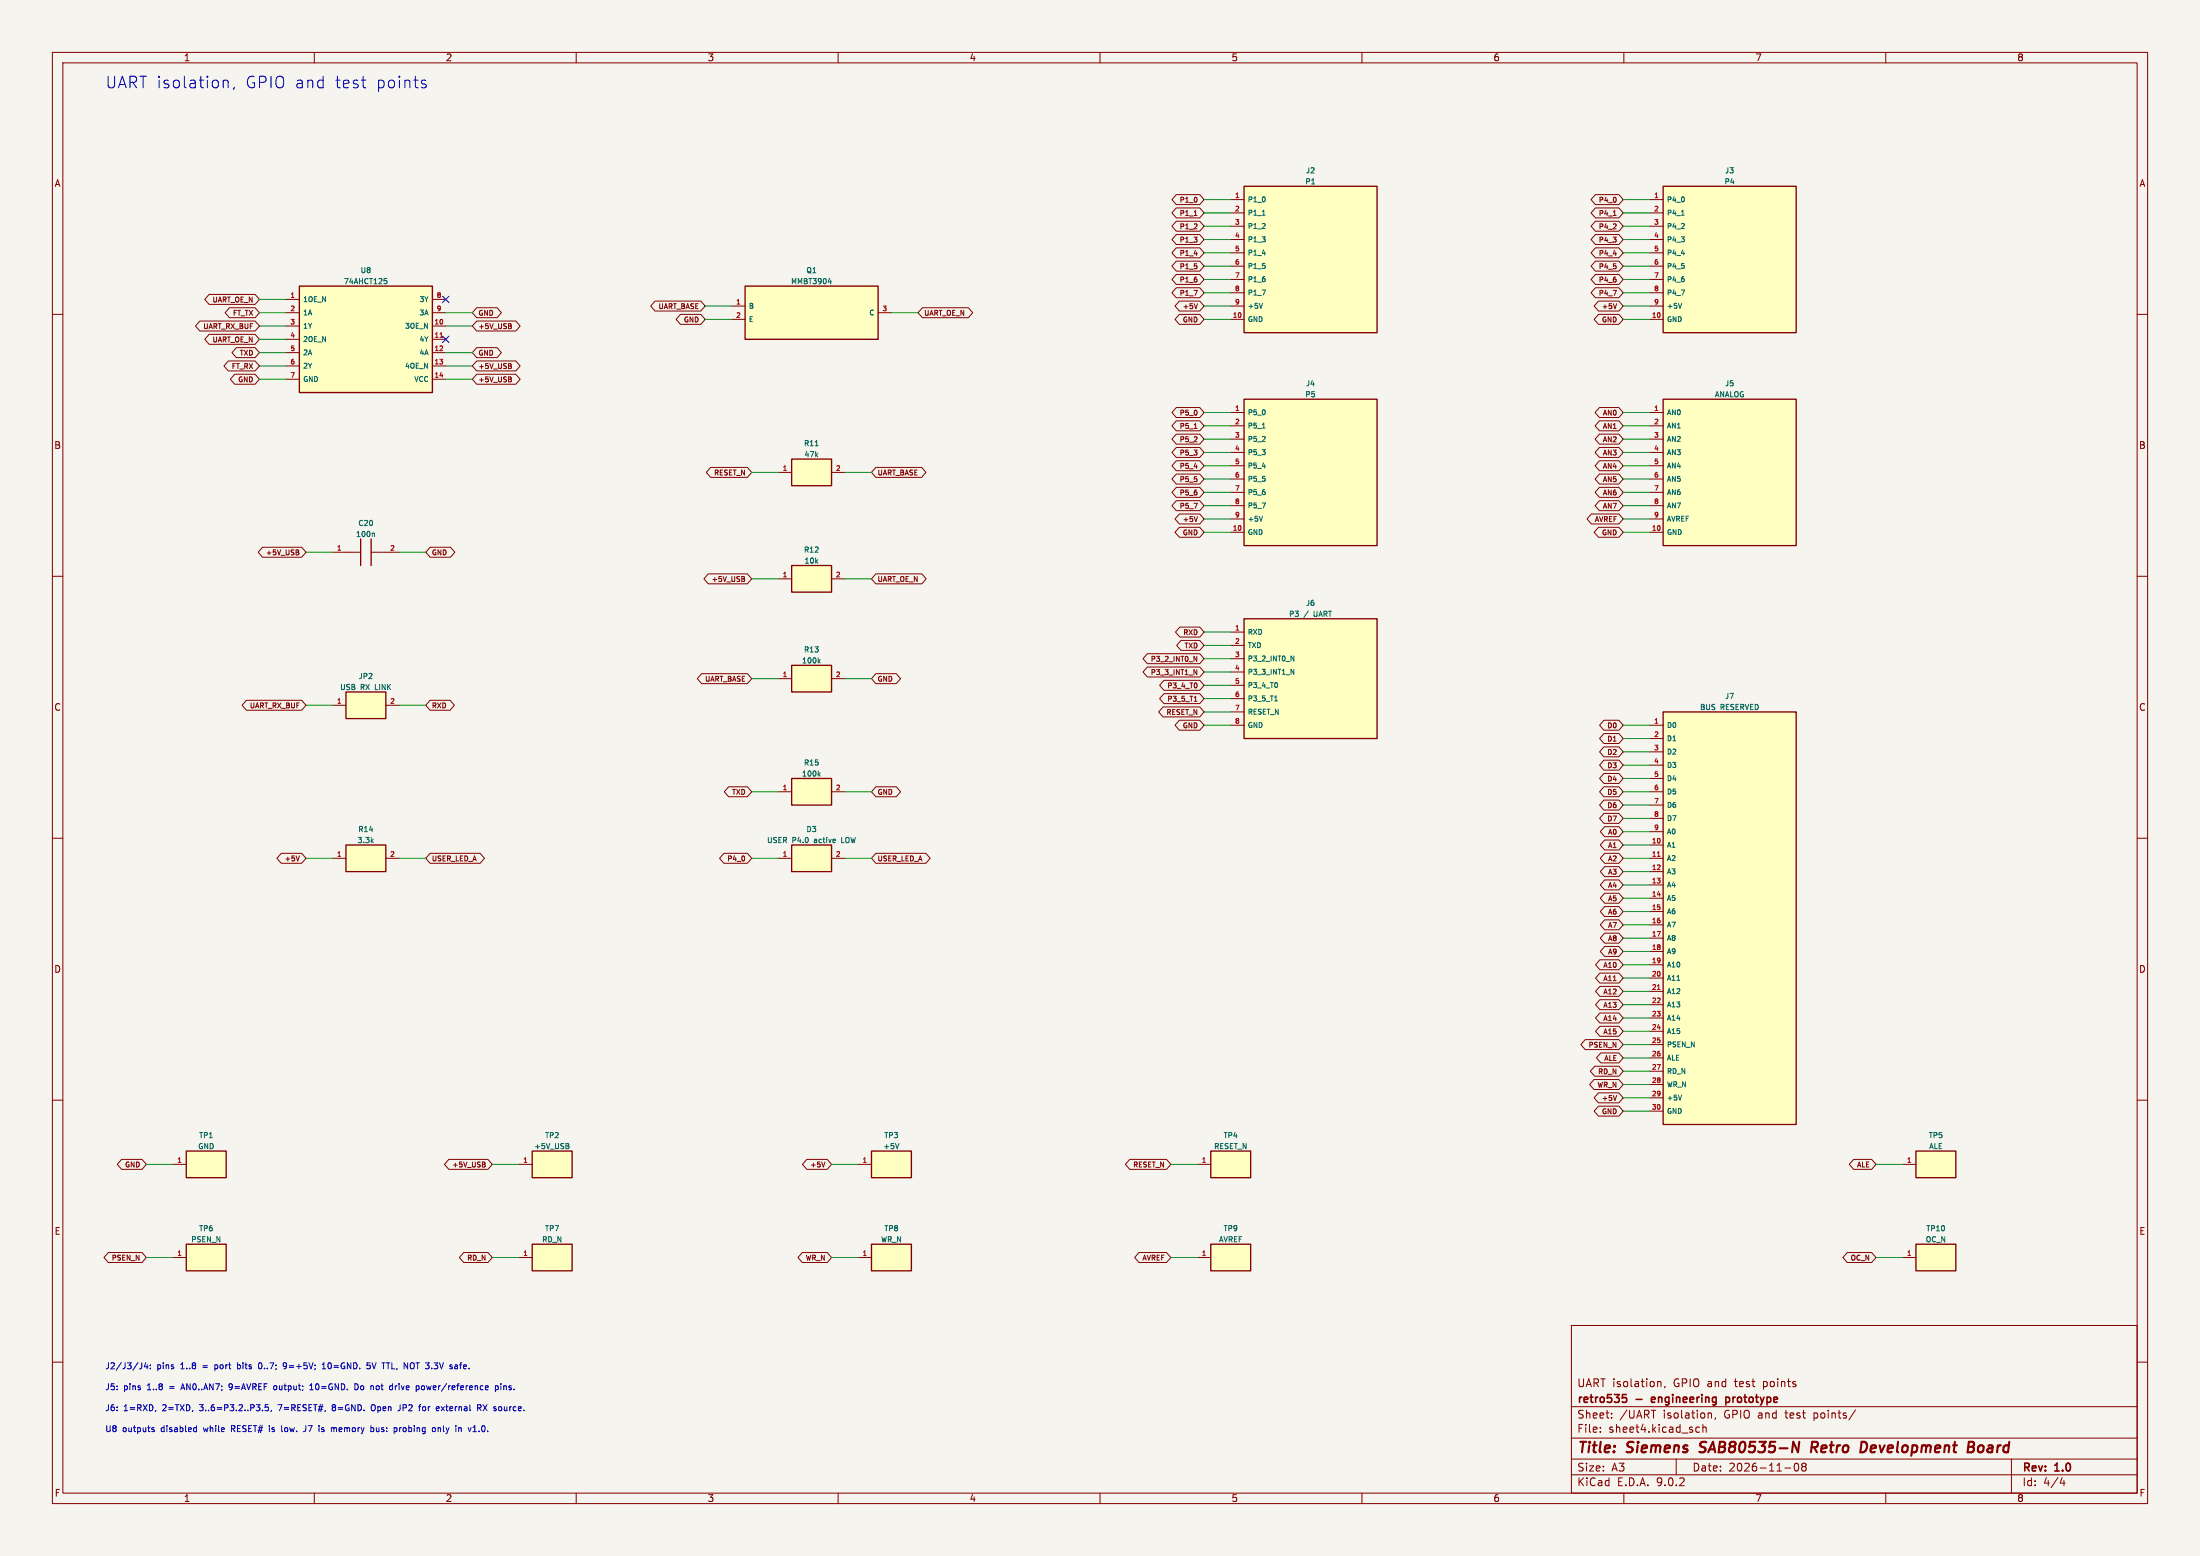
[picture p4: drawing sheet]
<svg xmlns="http://www.w3.org/2000/svg" width="420mm" height="297mm" viewBox="0 0 420 297" stroke-linecap="round" stroke-linejoin="round" font-family="sans-serif">
<path d="M0 0h420v297h-420z" fill="#f5f4ef" stroke="#f5f4ef" stroke-width=".19"/>
<g fill="none" stroke="#840000" stroke-width=".19">
<path d="M10 10h400v277h-400zM12 12h396v273h-396zM60 10v2M110 10v2M160 10v2M210 10v2M260 10v2M310 10v2M360 10v2M10 60h2M408 60h2M10 110h2"/>
<path d="M408 110h2M10 160h2M408 160h2M10 210h2M408 210h2M300 253h108v32h-108zM10 260h2M300 278.5h108M300 274.5h108M300 268.5h108M305.5 273.2v.2M305.5 272.5v.1"/>
<path d="M307.7 270.5v.2M307.7 269.8v.1M316.5 263.8h.5l.1 .9M317.9 264.6l-.2 .3M320 278.5v3M323.8 273.2l.2 .2 .4-.1M324.4 272.5l-.4-.1-.2 .1M325.1 272.5l.2-.1 .4 .1v.9M325.1 271.9v1.5M326.3 269.7h.2l.2 .2v.8M327.5 270.6l-.1 .3M342.7 279.4l.2-.1a.8 .8 0 0 1 .5 .7 .8 .8 0 0 1-.5 .8l-.2-.2-.2-.4z"/>
<path d="M344.2 279.9l-.3-.3 .3-.3 .5 .1 .1 .2-.3 .3M344.2 279.9l-.3 .3 .1 .4 .2 .2 .5-.1 .1-.2-.1-.4-.2-.2M344.2 279.9h.3M354.2 269.1l-1.3 1.9M384 278.5v6.5M408 260h2M60 285v2M110 285v2M160 285v2M210 285v2M260 285v2M300 281.5h108"/>
<path d="M310 285v2M340.7 280.2h1.2M360 285v2M393.7 282l-.4 1.1h.9M394 282.6v1"/>
</g>
<path d="M324.4 277.1l.3 .1M324.7 275.4l-.1 .6M342.3 275.2l.9 2 .3-2M346.3 276.3l.6 .9M346.7 275.2h-.7l-.3 2M346.8 276.2l-1 .1M355.4 275.2a.96 .96 0 0 1 1 .6 .96 .96 0 0 1-.3 1.1l-.5 .3M375.8 276.2h.6M375.9 275.2l.8 .1a.51 .51 0 0 1 .1 .5 .51 .51 0 0 1-.4 .4M376.4 276.2l.3 .1a.58 .58 0 0 1-.3 .9h-.8M378.4 275.9a.62 .62 0 0 0-.8 .4v.7l.6 .2" fill="none" stroke="#840000" stroke-width=".4"/>
<path d="M309.8 266.2h.7M309.8 266.8h.5l.2 .2-.1 .6h-.6M315.3 266.8v.8M316 267l-.7 .2M329.5 266.7v1.5M329.5 266.8l.4-.1 .3 .3M330.2 267.4l-.3 .3-.4-.1" fill="none" stroke="#840000" stroke-width=".3"/>
<path d="M237.5 118.1h25.4v22.9h-25.4z" fill="#ffffc2"/>
<path d="M237.5 118.1h25.4v22.9h-25.4z" fill="none" stroke="#840000" stroke-width=".25"/>
<path d="M234.9 120.7h2.6M234.9 123.2h2.6M234.9 125.7h2.6M234.9 128.3h2.6M234.9 130.8h2.6M234.9 133.4h2.6M234.9 135.9h2.6M234.9 138.4h2.6" fill="none" stroke="#840000" stroke-width=".19"/>
<path d="M243.3 133.8h.6M246.5 125.2l.5 1v-1M246.5 127.8l.5 .9v-.9" fill="none" stroke="#006464" stroke-width=".19"/>
<path d="M365.8 237.5h7.6v5.1h-7.6z" fill="#ffffc2"/>
<path d="M365.8 237.5h7.6v5.1h-7.6z" fill="none" stroke="#840000" stroke-width=".25"/>
<path d="M363.2 240h2.6" fill="none" stroke="#840000" stroke-width=".19"/>
<path d="M317.5 135.9h25.4v78.7h-25.4z" fill="#ffffc2"/>
<path d="M317.5 135.9h25.4v78.7h-25.4z" fill="none" stroke="#840000" stroke-width=".25"/>
<g fill="none" stroke="#840000" stroke-width=".19">
<path d="M315 138.4h2.5M315 141h2.5M315 143.5h2.5M315 146.1h2.5M315 148.6h2.5M315 151.1h2.5M315 153.7h2.5M315 156.2h2.5M315 158.8h2.5M315 161.3h2.5M315 163.8h2.5M315 166.4h2.5"/>
<path d="M315 168.9h2.5M315 171.5h2.5M315 174h2.5M315 176.5h2.5M315 179.1h2.5M315 181.6h2.5M315 184.2h2.5M315 186.7h2.5M315 189.2h2.5M315 191.8h2.5M315 194.3h2.5M315 196.9h2.5"/>
<path d="M315 199.4h2.5M315 201.9h2.5M315 204.5h2.5M315 207h2.5M315 209.6h2.5M315 212.1h2.5"/>
</g>
<path d="M316.4 163.5h.5M316.4 188.9h.5" fill="none" stroke="#a90000" stroke-width=".19"/>
<path d="M321 209l-.3 1" fill="none" stroke="#006464" stroke-width=".19"/>
<path d="M317.5 76.2h25.4v27.9h-25.4z" fill="#ffffc2"/>
<path d="M317.5 76.2h25.4v27.9h-25.4z" fill="none" stroke="#840000" stroke-width=".25"/>
<path d="M315 78.7h2.5M315 81.3h2.5M315 83.8h2.5M315 86.4h2.5M315 88.9h2.5M315 91.4h2.5M315 94h2.5M315 96.5h2.5M315 99.1h2.5M315 101.6h2.5" fill="none" stroke="#840000" stroke-width=".19"/>
<path d="M237.5 76.2h25.4v27.9h-25.4z" fill="#ffffc2"/>
<path d="M237.5 76.2h25.4v27.9h-25.4z" fill="none" stroke="#840000" stroke-width=".25"/>
<path d="M234.9 78.7h2.6M234.9 81.3h2.6M234.9 83.8h2.6M234.9 86.4h2.6M234.9 88.9h2.6M234.9 91.4h2.6M234.9 94h2.6M234.9 96.5h2.6M234.9 99.1h2.6M234.9 101.6h2.6" fill="none" stroke="#840000" stroke-width=".19"/>
<path d="M241 81.7h.5M241 98.5l-.3 1" fill="none" stroke="#006464" stroke-width=".19"/>
<path d="M237.5 35.6h25.4v27.9h-25.4z" fill="#ffffc2"/>
<path d="M237.5 35.6h25.4v27.9h-25.4z" fill="none" stroke="#840000" stroke-width=".25"/>
<path d="M234.9 38.1h2.6M234.9 40.6h2.6M234.9 43.2h2.6M234.9 45.7h2.6M234.9 48.3h2.6M234.9 50.8h2.6M234.9 53.3h2.6M234.9 55.9h2.6M234.9 58.4h2.6M234.9 61h2.6" fill="none" stroke="#840000" stroke-width=".19"/>
<path d="M241 41.1h.5M241 57.9l-.3 1" fill="none" stroke="#006464" stroke-width=".19"/>
<path d="M317.5 35.6h25.4v27.9h-25.4z" fill="#ffffc2"/>
<path d="M317.5 35.6h25.4v27.9h-25.4z" fill="none" stroke="#840000" stroke-width=".25"/>
<path d="M315 38.1h2.5M315 40.6h2.5M315 43.2h2.5M315 45.7h2.5M315 48.3h2.5M315 50.8h2.5M315 53.3h2.5M315 55.9h2.5M315 58.4h2.5M315 61h2.5" fill="none" stroke="#840000" stroke-width=".19"/>
<path d="M321 41.1h.5M321 57.9l-.3 1" fill="none" stroke="#006464" stroke-width=".19"/>
<path d="M365.8 219.7h7.6v5.1h-7.6z" fill="#ffffc2"/>
<path d="M365.8 219.7h7.6v5.1h-7.6z" fill="none" stroke="#840000" stroke-width=".25"/>
<path d="M363.2 222.2h2.6" fill="none" stroke="#840000" stroke-width=".19"/>
<path d="M231.1 219.7h7.7v5.1h-7.7z" fill="#ffffc2"/>
<path d="M231.1 219.7h7.7v5.1h-7.7z" fill="none" stroke="#840000" stroke-width=".25"/>
<path d="M228.6 222.2h2.5" fill="none" stroke="#840000" stroke-width=".19"/>
<path d="M231.1 237.5h7.7v5.1h-7.7z" fill="#ffffc2"/>
<path d="M231.1 237.5h7.7v5.1h-7.7z" fill="none" stroke="#840000" stroke-width=".25"/>
<path d="M228.6 240h2.5" fill="none" stroke="#840000" stroke-width=".19"/>
<path d="M57.1 54.6h25.4v20.3h-25.4z" fill="#ffffc2"/>
<path d="M57.1 54.6h25.4v20.3h-25.4z" fill="none" stroke="#840000" stroke-width=".25"/>
<g fill="none" stroke="#840000" stroke-width=".19">
<path d="M54.6 57.2h2.5M54.6 59.7h2.5M82.5 57.2h2.6M82.5 59.7h2.6M54.6 62.2h2.5M54.6 64.8h2.5M54.6 67.3h2.5M54.6 69.9h2.5M54.6 72.4h2.5M82.5 62.2h2.6M82.5 64.8h2.6M82.5 67.3h2.6"/>
<path d="M82.5 69.9h2.6M82.5 72.4h2.6"/>
</g>
<path d="M84 64.4h.5" fill="none" stroke="#a90000" stroke-width=".19"/>
<path d="M73.3 53.2h.5M73.4 53.5h.3l.2 .2-.1 .4-.4 .1" fill="none" stroke="#006464" stroke-width=".19"/>
<path d="M166.4 219.7h7.6v5.1h-7.6z" fill="#ffffc2"/>
<path d="M166.4 219.7h7.6v5.1h-7.6z" fill="none" stroke="#840000" stroke-width=".25"/>
<path d="M163.8 222.2h2.6" fill="none" stroke="#840000" stroke-width=".19"/>
<path d="M171.6 218.3l-.3 1" fill="none" stroke="#006464" stroke-width=".19"/>
<path d="M166.4 237.5h7.6v5.1h-7.6z" fill="#ffffc2"/>
<path d="M166.4 237.5h7.6v5.1h-7.6z" fill="none" stroke="#840000" stroke-width=".25"/>
<path d="M163.8 240h2.6" fill="none" stroke="#840000" stroke-width=".19"/>
<path d="M151.1 108h7.6v5h-7.6z" fill="#ffffc2"/>
<path d="M151.1 108h7.6v5h-7.6z" fill="none" stroke="#840000" stroke-width=".25"/>
<path d="M148.6 110.5h2.5M158.7 110.5h2.6" fill="none" stroke="#840000" stroke-width=".19"/>
<path d="M151.1 127h7.6v5.1h-7.6z" fill="#ffffc2"/>
<path d="M151.1 127h7.6v5.1h-7.6z" fill="none" stroke="#840000" stroke-width=".25"/>
<path d="M148.6 129.5h2.5M158.7 129.5h2.6" fill="none" stroke="#840000" stroke-width=".19"/>
<path d="M156.3 126.2l.3 .4M156.6 125.9l-.4 .4" fill="none" stroke="#006464" stroke-width=".19"/>
<path d="M151.1 161.3h7.6v5.1h-7.6z" fill="#ffffc2"/>
<path d="M151.1 161.3h7.6v5.1h-7.6z" fill="none" stroke="#840000" stroke-width=".25"/>
<path d="M148.6 163.8h2.5M158.7 163.8h2.6" fill="none" stroke="#840000" stroke-width=".19"/>
<path d="M160.7 159.8v1h.5" fill="none" stroke="#006464" stroke-width=".19"/>
<path d="M151.1 148.6h7.6v5.1h-7.6z" fill="#ffffc2"/>
<path d="M151.1 148.6h7.6v5.1h-7.6z" fill="none" stroke="#840000" stroke-width=".25"/>
<path d="M148.6 151.1h2.5M158.7 151.1h2.6" fill="none" stroke="#840000" stroke-width=".19"/>
<path d="M156.3 147.8l.3 .3M156.6 147.5l-.4 .4" fill="none" stroke="#006464" stroke-width=".19"/>
<path d="M35.6 237.5h7.6v5.1h-7.6z" fill="#ffffc2"/>
<path d="M35.6 237.5h7.6v5.1h-7.6z" fill="none" stroke="#840000" stroke-width=".25"/>
<path d="M33 240h2.6" fill="none" stroke="#840000" stroke-width=".19"/>
<path d="M151.1 87.6h7.6v5.1h-7.6z" fill="#ffffc2"/>
<path d="M151.1 87.6h7.6v5.1h-7.6z" fill="none" stroke="#840000" stroke-width=".25"/>
<path d="M148.6 90.2h2.5M158.7 90.2h2.6" fill="none" stroke="#840000" stroke-width=".19"/>
<path d="M155.6 85.1h.6" fill="none" stroke="#006464" stroke-width=".19"/>
<path d="M142.2 54.6h25.4v10.2h-25.4z" fill="#ffffc2"/>
<path d="M142.2 54.6h25.4v10.2h-25.4zM68.8 102.9v5.1M70.8 102.9v5.1" fill="none" stroke="#840000" stroke-width=".25"/>
<path d="M139.7 58.4h2.5M167.6 59.7h2.6M139.7 61h2.5M63.5 105.4h5.3M70.8 105.4h5.4" fill="none" stroke="#840000" stroke-width=".19"/>
<path d="M158.1 53.8h.6M158.6 53.5v.7M71.2 101.8l.3 .1v.5" fill="none" stroke="#006464" stroke-width=".19"/>
<path d="M66 132.1h7.7v5.1h-7.7z" fill="#ffffc2"/>
<path d="M66 132.1h7.7v5.1h-7.7z" fill="none" stroke="#840000" stroke-width=".25"/>
<path d="M63.5 134.6h2.5M73.7 134.6h2.5" fill="none" stroke="#840000" stroke-width=".19"/>
<path d="M66 161.3h7.7v5.1h-7.7z" fill="#ffffc2"/>
<path d="M66 161.3h7.7v5.1h-7.7z" fill="none" stroke="#840000" stroke-width=".25"/>
<path d="M63.5 163.8h2.5M73.7 163.8h2.5" fill="none" stroke="#840000" stroke-width=".19"/>
<path d="M71 160.5l.3 .3M71.3 160.2l-.4 .4" fill="none" stroke="#006464" stroke-width=".19"/>
<path d="M101.6 219.7h7.6v5.1h-7.6z" fill="#ffffc2"/>
<path d="M101.6 219.7h7.6v5.1h-7.6z" fill="none" stroke="#840000" stroke-width=".25"/>
<path d="M99.1 222.2h2.5" fill="none" stroke="#840000" stroke-width=".19"/>
<path d="M108.4 218.3l.2 .2-.2 .2 .2 .2-.2 .4" fill="none" stroke="#006464" stroke-width=".19"/>
<path d="M101.6 237.5h7.6v5.1h-7.6z" fill="#ffffc2"/>
<path d="M101.6 237.5h7.6v5.1h-7.6z" fill="none" stroke="#840000" stroke-width=".25"/>
<path d="M99.1 240h2.5" fill="none" stroke="#840000" stroke-width=".19"/>
<path d="M35.6 219.7h7.6v5.1h-7.6z" fill="#ffffc2"/>
<path d="M35.6 219.7h7.6v5.1h-7.6z" fill="none" stroke="#840000" stroke-width=".25"/>
<g fill="none" stroke="#840000" stroke-width=".19">
<path d="M224.6 37.1h4.4l.9 1-.9 1h-4.4l-.9-1zM224.6 39.7h4.4l.9 .9-.9 1h-4.4l-.9-1zM304.6 37.1h4.4l.9 1-.9 1h-4.4l-.9-1zM304.6 39.7h4.4l.9 .9-.9 1h-4.4l-.9-1zM39.9 56.2h8.8l.8 1-.8 .9h-8.8l-.8-.9zM43.8 58.7h4.9l.8 1-.8 .9h-4.9l-.8-.9zM91 58.7h3.9l.8 1-.8 .9h-3.9l-.8-.9zM125.1 57.5h8.7l.8 .9-.8 1h-8.7l-.9-1zM176.1 58.7h8.8l.8 1-.8 .9h-8.8l-.8-.9zM224.6 44.8h4.4l.9 .9-.9 1h-4.4l-.9-1zM224.6 42.2h4.4l.9 1-.9 .9h-4.4l-.9-.9zM224.6 47.3h4.4l.9 1-.9 .9h-4.4l-.9-.9z"/>
<path d="M224.6 49.8h4.4l.9 1-.9 1h-4.4l-.9-1zM224.6 52.4h4.4l.9 .9-.9 1h-4.4l-.9-1zM224.6 54.9h4.4l.9 1-.9 .9h-4.4l-.9-.9zM225.1 57.5h3.9l.9 .9-.9 1h-3.9l-.8-1zM227.9 55.4h.7l-.4 1M228 41.1h.5M228 48.4h.6M228.6 58l-.3 .9M304.6 49.8h4.4l.9 1-.9 1h-4.4l-.9-1zM304.6 52.4h4.4l.9 .9-.9 1h-4.4l-.9-1zM304.6 44.8h4.4l.9 .9-.9 1h-4.4l-.9-1zM304.6 47.3h4.4l.9 1-.9 .9h-4.4l-.9-.9z"/>
<path d="M304.6 42.2h4.4l.9 1-.9 .9h-4.4l-.9-.9zM304.6 54.9h4.4l.9 1-.9 .9h-4.4l-.9-.9zM305.2 57.5h3.8l.9 .9-.9 1h-3.8l-.9-1zM307.9 55.4h.7l-.4 1M308 41.1h.5M308 48.4h.6M308.6 58l-.3 .9M38.2 61.3h10.5l.8 .9-.8 1h-10.5l-.9-1zM39.9 63.8h8.8l.8 1-.8 .9h-8.8l-.8-.9zM43.6 68.9h5.1l.8 1-.8 .9h-5.1l-.8-.9zM44.8 71.4h3.9l.8 1-.8 .9h-3.9l-.8-.9zM45.1 66.4h3.6l.8 .9-.8 1h-3.6l-.8-1z"/>
<path d="M91 61.3h7.5l.8 .9-.8 1h-7.5l-.8-1zM91 66.4h3.9l.8 .9-.8 1h-3.9l-.8-1zM91 68.9h7.5l.8 1-.8 .9h-7.5l-.8-.9zM91 71.4h7.5l.8 1-.8 .9h-7.5l-.8-.9zM97.4 62.2l.2 .2-.2 .3M97.4 69.9l.2 .1-.2 .3M97.4 72.4l.2 .2-.2 .3M97.5 61.8v.4M97.5 69.4v.4M97.5 72v.3M129.9 60h3.9l.8 1-.8 .9h-3.9l-.8-.9zM224.6 77.8h4.4l.9 .9-.9 1h-4.4l-.9-1z"/>
<path d="M225.1 60h3.9l.9 1-.9 .9h-3.9l-.8-.9zM305.2 60h3.8l.9 1-.9 .9h-3.8l-.9-.9zM305.3 77.8h3.7l.9 .9-.9 1h-3.7l-.8-1zM135.7 89.2h7l.8 1-.8 .9h-7l-.9-.9zM167.2 89.2h8.7l.9 1-.9 .9h-8.7l-.8-.9zM224.6 90.5h4.4l.9 .9-.9 1h-4.4l-.9-1zM224.6 93h4.4l.9 1-.9 .9h-4.4l-.9-.9zM224.6 95.6h4.4l.9 .9-.9 1h-4.4l-.9-1zM224.6 80.3h4.4l.9 1-.9 .9h-4.4l-.9-.9zM224.6 82.9h4.4l.9 .9-.9 1h-4.4l-.9-1zM224.6 87.9h4.4l.9 1-.9 1h-4.4l-.9-1zM224.6 85.4h4.4l.9 1-.9 .9h-4.4l-.9-.9z"/>
<path d="M225.1 98.1h3.9l.9 1-.9 .9h-3.9l-.8-.9zM227.9 96.1h.7l-.4 .9M228 81.8h.5M228 89.1h.6M228.6 98.6l-.3 1M303.8 98.1h5.2l.9 1-.9 .9h-5.2l-.8-.9zM305.3 80.3h3.7l.9 1-.9 .9h-3.7l-.8-.9zM305.3 82.9h3.7l.9 .9-.9 1h-3.7l-.8-1zM305.3 85.4h3.7l.9 1-.9 .9h-3.7l-.8-.9zM305.3 87.9h3.7l.9 1-.9 1h-3.7l-.8-1zM305.3 90.5h3.7l.9 .9-.9 1h-3.7l-.8-1zM305.3 95.6h3.7l.9 .9-.9 1h-3.7l-.8-1z"/>
<path d="M305.3 93h3.7l.9 1-.9 .9h-3.7l-.8-.9zM50.1 104.5h7.5l.8 .9-.8 1h-7.5l-.8-1zM56.8 105l.2 .1-.2 .3 .3 .3-.2 .2h-.4M82.1 104.5h3.9l.8 .9-.8 1h-3.9l-.8-1zM135.2 109.5h7.5l.8 1-.8 .9h-7.5l-.8-.9zM141.9 110l.2 .2-.2 .3 .3 .3-.2 .2h-.4M167.2 109.5h8.8l.8 1-.8 .9h-8.8l-.8-.9zM225.1 100.6h3.9l.9 1-.9 1h-3.9l-.8-1zM225.2 119.7h3.8l.9 1-.9 .9h-3.8l-.8-.9zM305.2 100.6h3.8l.9 1-.9 1h-3.8l-.9-1zM47 133.7h10.6l.8 .9-.8 1h-10.6l-.8-1zM82.1 133.7h3.8l.8 .9-.8 1h-3.8l-.8-1z"/>
<path d="M133.9 128.6h8.8l.8 .9-.8 1h-8.8l-.8-1zM167.2 128.6h3.9l.8 .9-.8 1h-3.9l-.8-1zM219 124.8h10l.9 .9-.9 1h-10l-.8-1zM219 127.3h10l.9 1-.9 .9h-10l-.8-.9zM222 134.9h7l.9 1-.9 .9h-7l-.8-.9zM222.2 129.9h6.8l.9 .9-.9 1h-6.8l-.8-1zM222.2 132.4h6.8l.9 1-.9 .9h-6.8l-.8-.9zM225.1 137.5h3.9l.9 .9-.9 1h-3.9l-.8-1zM225.5 122.2h3.5l.9 1-.9 .9h-3.5l-.9-.9zM227.9 125.3l.6 .9v-.9M227.9 127.8l.6 1v-1M228 133.8h.5"/>
<path d="M228.5 130.5v.6M306.2 137.5h2.8l.9 .9-.9 1h-2.8l-.8-1zM139.1 150.2h3.6l.8 .9-.8 1h-3.6l-.8-1zM167.2 150.2h3.9l.8 .9-.8 1h-3.9l-.8-1zM306.2 140h2.8l.9 1-.9 .9h-2.8l-.8-.9zM306.2 150.2h2.8l.9 .9-.9 1h-2.8l-.8-1zM306.2 147.6h2.8l.9 1-.9 .9h-2.8l-.8-.9zM306.2 142.6h2.8l.9 .9-.9 1h-2.8l-.8-1zM306.2 145.1h2.8l.9 1-.9 .9h-2.8l-.8-.9zM306.2 152.7h2.8l.9 1-.9 .9h-2.8l-.8-.9zM306.2 155.3h2.8l.9 .9-.9 1h-2.8l-.8-1zM306.3 157.8h2.7l.9 1-.9 .9h-2.7l-.8-.9z"/>
<path d="M53.7 162.9h3.9l.8 .9-.8 1h-3.9l-.8-1zM57.2 163.4l-.4 .9M82.1 162.9h9.6l.8 .9-.8 1h-9.6l-.8-1zM138.2 162.9h4.5l.8 .9-.8 1h-4.5l-.8-1zM167.2 162.9h9.5l.9 .9-.9 1h-9.5l-.8-1zM306.3 173h2.7l.9 1-.9 .9h-2.7l-.8-.9zM306.3 175.6h2.7l.9 .9-.9 1h-2.7l-.8-1zM306.3 178.1h2.7l.9 1-.9 .9h-2.7l-.8-.9zM306.3 160.3h2.7l.9 1-.9 .9h-2.7l-.8-.9zM306.3 162.9h2.7l.9 .9-.9 1h-2.7l-.8-1zM306.3 165.4h2.7l.9 1-.9 .9h-2.7l-.8-.9zM306.3 168h2.7l.9 .9-.9 1h-2.7l-.8-1z"/>
<path d="M306.3 170.5h2.7l.9 1-.9 .9h-2.7l-.8-.9zM302.6 198.4h6.4l.9 1-.9 .9h-6.4l-.8-.9zM305.4 183.2h3.6l.9 1-.9 .9h-3.6l-.8-.9zM305.4 185.7h3.6l.9 1-.9 .9h-3.6l-.8-.9zM305.4 188.3h3.6l.9 .9-.9 1h-3.6l-.8-1zM305.4 190.8h3.6l.9 1-.9 .9h-3.6l-.8-.9zM305.4 193.4h3.6l.9 .9-.9 1h-3.6l-.8-1zM305.4 195.9h3.6l.9 1-.9 .9h-3.6l-.8-.9zM306.3 180.7h2.7l.9 .9-.9 1h-2.7l-.8-1zM308 187.2h.5M304.3 206.1h4.7l.9 .9-.9 1h-4.7l-.8-1zM304.4 203.5h4.6l.9 1-.9 .9h-4.6l-.8-.9z"/>
<path d="M305.2 208.6h3.8l.9 1-.9 .9h-3.8l-.9-.9zM305.2 211.1h3.8l.9 1-.9 .9h-3.8l-.9-.9zM305.6 201h3.4l.9 .9-.9 1h-3.4l-.8-1zM308.6 209.1l-.3 .9M20.7 239.1h6.4l.8 .9-.8 1h-6.4l-.8-1zM23.2 221.3h3.9l.8 .9-.8 1h-3.9l-.8-1zM33 222.2h2.6M85.7 221.3h7.4l.9 .9-.9 1h-7.4l-.8-1zM88.5 239.1h4.6l.9 .9-.9 1h-4.6l-.8-1zM92.4 221.8l.2 .2-.2 .3 .2 .3-.2 .1h-.3M153.2 239.1h4.7l.8 .9-.8 1h-4.7l-.9-1zM154 221.3h3.9l.8 .9-.8 1h-3.9l-.8-1z"/>
<path d="M157.5 221.8l-.3 .9M215.7 221.3h7l.8 .9-.8 1h-7l-.9-1zM217.4 239.1h5.3l.8 .9-.8 1h-5.3l-.8-1zM352.6 239.1h4.7l.8 .9-.8 1h-4.7l-.8-1zM353.9 221.3h3.4l.8 .9-.8 1h-3.4l-.9-1z"/>
</g>
<g fill="none" stroke="#009600" stroke-width=".19">
<path d="M229.9 38.1h5M309.9 38.1h5.1M49.5 57.2h5.1M49.5 59.7h5.1M85.1 59.7h5.1M134.6 58.4h5.1M170.2 59.7h5.1M229.9 53.3h5M229.9 40.6h5M229.9 58.4h5M229.9 43.2h5M229.9 45.7h5"/>
<path d="M229.9 48.3h5M229.9 55.9h5M229.9 50.8h5M309.9 53.3h5.1M309.9 40.6h5.1M309.9 58.4h5.1M309.9 43.2h5.1M309.9 45.7h5.1M309.9 48.3h5.1M309.9 55.9h5.1M309.9 50.8h5.1M49.5 69.9h5.1"/>
<path d="M49.5 72.4h5.1M49.5 62.2h5.1M49.5 67.3h5.1M49.5 64.8h5.1M85.1 69.9h5.1M85.1 72.4h5.1M85.1 62.2h5.1M85.1 67.3h5.1M134.6 61h5.1M229.9 61h5M229.9 78.7h5M309.9 61h5.1"/>
<path d="M309.9 78.7h5.1M143.5 90.2h5.1M161.3 90.2h5.1M229.9 94h5M229.9 81.3h5M229.9 83.8h5M229.9 86.4h5M229.9 88.9h5M229.9 91.4h5M229.9 96.5h5M229.9 99.1h5M309.9 94h5.1"/>
<path d="M309.9 81.3h5.1M309.9 83.8h5.1M309.9 86.4h5.1M309.9 88.9h5.1M309.9 91.4h5.1M309.9 96.5h5.1M309.9 99.1h5.1M58.4 105.4h5.1M76.2 105.4h5.1M143.5 110.5h5.1M161.3 110.5h5.1M229.9 101.6h5"/>
<path d="M309.9 101.6h5.1M58.4 134.6h5.1M76.2 134.6h5.1M143.5 129.5h5.1M161.3 129.5h5.1M229.9 120.7h5M229.9 123.2h5M229.9 125.7h5M229.9 128.3h5M229.9 130.8h5M229.9 138.4h5M229.9 133.4h5"/>
<path d="M229.9 135.9h5M309.9 138.4h5.1M143.5 151.1h5.1M161.3 151.1h5.1M309.9 151.1h5.1M309.9 146.1h5.1M309.9 148.6h5.1M309.9 141h5.1M309.9 143.5h5.1M309.9 153.7h5.1M309.9 156.2h5.1M309.9 158.8h5.1"/>
<path d="M58.4 163.8h5.1M76.2 163.8h5.1M143.5 163.8h5.1M161.3 163.8h5.1M309.9 163.8h5.1M309.9 166.4h5.1M309.9 168.9h5.1M309.9 171.5h5.1M309.9 174h5.1M309.9 179.1h5.1M309.9 176.5h5.1M309.9 161.3h5.1"/>
<path d="M309.9 181.6h5.1M309.9 184.2h5.1M309.9 186.7h5.1M309.9 189.2h5.1M309.9 191.8h5.1M309.9 194.3h5.1M309.9 196.9h5.1M309.9 199.4h5.1M309.9 201.9h5.1M309.9 204.5h5.1M309.9 207h5.1M309.9 209.6h5.1"/>
<path d="M309.9 212.1h5.1M27.9 222.2h5.1M94 222.2h5.1M158.7 222.2h5.1M223.5 222.2h5.1M358.1 222.2h5.1M27.9 240h5.1M94 240h5.1M158.7 240h5.1M223.5 240h5.1M358.1 240h5.1"/>
</g>
<path d="M84.5 56.5l1.2 1.3M85.7 56.5l-1.2 1.3M84.5 64.2l1.2 1.2M85.7 64.2l-1.2 1.2" fill="none" stroke="#000084" stroke-width=".19"/>
<g fill="none" stroke="#0000c2" stroke-width=".19">
<path d="M42.6 15.5a.55 .55 0 0 1 1 .1v1.2M44.7 16.7l-.2 .4M69 15.3h.9M69.7 16.8h.2M80.8 15.3l.5 .1M80.8 16l.5 .1 .1 .3-.3 .4h-.4M27.1 260.1v.8l-.4 .4M27.8 260.1l-.3 .8h.8M28.1 260.5v.8M28.7 261.2v.1M28.7 260.6v.1M29.1 272.9h.3l.1 .2-.4 .2"/>
<path d="M29.1 272.5l.3 .1M29.7 269.2v.2M34.6 264.9h.6M34.9 264.1l-.4 1.2M37.2 272.5l.3 .1M37.5 273.2l-.3 .1M37.5 272.1v1.2M41 260.5v1.2M41 261.2l.1 .1M41.1 260.5l-.1 .1M43.8 265.3h.2M44.1 264.1h-.2l-.2 .2 .1 .4 .3 .1"/>
<path d="M44.2 272.7h.4M44.6 272.1h-.4v1.2M45.3 260.1v1.2M45.3 261.2l.4 .1M45.7 260.5l-.4 .1M49.9 260.2l-.2-.1a.61 .61 0 0 0-.4 .6 .61 .61 0 0 0 .4 .6l.2-.1M51.2 268.1h-.5l-.1 .6 .5-.1 .1 .6-.2 .1-.4-.1M51.4 272.1v.1M51.8 269.2l-.1 .2M52.8 264.6l-.3-.1-.3 .2 .2 .5h.4M53.1 268.1h.7M53.8 273.2l.1 .1"/>
<path d="M54.7 260.6l-.2 .2h-.3l-.1-.6 .4-.1 .2 .2v.7l-.2 .2-.3 .1M58.4 272.1l-.1 1-.4 .2M59.1 265.3h.7M59.1 264.5l.4-.4v1.2M61.4 272.8l.4 .1 .1 .2-.2 .2-.3-.1M61.4 272.6h.4M61.5 261.3h.7M61.5 260.5l.3-.4v1.2M62.6 260.3v.8M63.6 268.6l-.2 .2v.3l.1 .1 .4 .1M63.6 268.6h.3M63.9 268.1h-.3l-.2 .2 .2 .3"/>
<path d="M63.9 272.5l.3 .2v.6M67.7 264.1a.58 .58 0 0 1 .7 .6 .58 .58 0 0 1-.7 .6zM70.1 260.6h.4l.2 .2-.1 .4h-.5M70.1 260.1h.5M70.8 272.1v1.2M71 260.1l.4 1.2M71.2 272.6l.2 .1-.2 .5M71.5 268.2l-.1-.1a.39 .39 0 0 0-.5 .4v.4a.38 .38 0 0 0 .2 .3 .38 .38 0 0 0 .4 0M71.9 272.5v.7h.4M72.2 264.5l-.4 .2 .1 .5 .3 .1M73.8 260.1h.6M75.5 264.5v.8"/>
<path d="M75.8 264.5l-.3 .2M76.3 272.5v.8M76.4 268.1v.8l-.2 .3M76.6 272.5l-.3 .2M80.6 264.6l.2-.1 .2 .2v.4l-.2 .2-.4-.2zM81 268.5l-.3 .2v.5l.3 .1M83.6 272.6h.5v.7M83.6 272.5v.8M84.2 268.5l.6 .8M84.8 268.5l-.6 .8M87.7 260.5h.5M88.1 260.1l-.2 .2v1"/>
<path d="M91.2 268.7h.5l.1-.5-.6-.1v1.2M91.5 268.7l.3 .6M91.5 273.2v.1M92.2 268.1l.8 1.2M93 268.1l-.8 1.2M94.6 264.6l.3-.1 .2 .2-.1 .5h-.4M94.6 264.5v1.2M95.6 264.1v.1M95.6 264.5v.8M96.2 264.5v.8M96.5 264.5l-.3 .1"/>
</g>
<g font-size="3.1" fill="#0000c2">
<text x="20" y="17.1">UART isolation,</text>
<text x="46.7" y="17.1">GPIO and</text>
<text x="63.9" y="17.1">test</text>
<text x="71.7" y="17.1">points</text>
</g>
<g font-size="2.8" fill="#840000">
<text x="301" y="277.9">Title:</text>
<text x="310.6" y="277.9">Siemens</text>
<text x="325.4" y="277.9">SAB80535-N</text>
<text x="347.4" y="277.9">Retro</text>
<text x="357.6" y="277.9">Development</text>
<text x="378.9" y="277.9">Board</text>
</g>
<g font-size="2.1" fill="#840000">
<text x="301" y="268.2">retro535</text>
<text x="301" y="265">UART isolation,</text>
<text x="312.4" y="268.2">-</text>
<text x="316" y="268.2">engineering</text>
<text x="319.5" y="265">GPIO and</text>
<text x="330.7" y="268.2">prototype</text>
<text x="331.5" y="265">test</text>
<text x="337" y="265">points</text>
<text x="301" y="273.7">File:</text>
<text x="301" y="271">Sheet:</text>
<text x="307.1" y="273.7">sheet4.kicad_sch</text>
<text x="309.2" y="271">/UART</text>
<text x="317.6" y="271">isolation,</text>
<text x="329.3" y="271">GPIO and</text>
<text x="341.3" y="271">test</text>
<text x="346.8" y="271">points/</text>
<text x="301" y="281.1">Size:</text>
<text x="307.6" y="281.1">A3</text>
<text x="323" y="281.1">Date:</text>
<text x="330" y="281.1">2026-11-08</text>
<text x="386" y="281.3">Rev:</text>
<text x="392.4" y="281.3">1.0</text>
<text x="301" y="283.9">KiCad</text>
<text x="308.7" y="283.9">E.D.A.</text>
<text x="316.3" y="283.9">9.0.2</text>
<text x="386" y="283.9">Id:</text>
<text x="390.1" y="283.9">4/4</text>
</g>
<g font-size="1.8" fill="#840000">
<text x="35" y="11.9">1</text>
<text x="85" y="11.9">2</text>
<text x="135" y="11.9">3</text>
<text x="185" y="11.9">4</text>
<text x="235" y="11.9">5</text>
<text x="285" y="11.9">6</text>
<text x="335" y="11.9">7</text>
<text x="385" y="11.9">8</text>
<text x="10.3" y="35.9">A</text>
<text x="408.3" y="35.9">A</text>
<text x="10.3" y="85.9">B</text>
<text x="408.2" y="85.9">B</text>
<text x="10.3" y="135.9">C</text>
<text x="408.2" y="135.9">C</text>
<text x="10.3" y="185.9">D</text>
<text x="408.2" y="185.9">D</text>
<text x="10.3" y="235.9">E</text>
<text x="408.3" y="235.9">E</text>
<text x="10.3" y="285.9">F</text>
<text x="35" y="286.9">1</text>
<text x="85" y="286.9">2</text>
<text x="135" y="286.9">3</text>
<text x="185" y="286.9">4</text>
<text x="235" y="286.9">5</text>
<text x="285" y="286.9">6</text>
<text x="335" y="286.9">7</text>
<text x="385" y="286.9">8</text>
<text x="408.3" y="285.9">F</text>
</g>
<g font-size="1.6" fill="#0000c2">
<text x="20" y="261.6">J2/J3/J4:</text>
<text x="30" y="261.6">pins</text>
<text x="34.6" y="261.6">1..8</text>
<text x="39" y="261.6">=</text>
<text x="41.6" y="261.6">port</text>
<text x="46.1" y="261.6">bits</text>
<text x="50.4" y="261.6">0..7;</text>
<text x="55.3" y="261.6">9=+5V;</text>
<text x="63" y="261.6">10=GND.</text>
<text x="71.8" y="261.6">5V</text>
<text x="75" y="261.6">TTL, NOT 3.3V</text>
<text x="88.5" y="261.6">safe.</text>
<text x="20" y="265.6">J5:</text>
<text x="20" y="269.6">J6:</text>
<text x="23.6" y="265.6">pins</text>
<text x="23.6" y="269.6">1=RXD,</text>
<text x="28.3" y="265.6">1..8</text>
<text x="31.2" y="269.6">2=TXD,</text>
<text x="32.7" y="265.6">=</text>
<text x="35.2" y="265.6">AN0..AN7;</text>
<text x="38.5" y="269.6">3..6=P3.2..P3.5,</text>
<text x="44.5" y="265.6">9=AVREF</text>
<text x="53.3" y="265.6">output;</text>
<text x="53.7" y="269.6">7=RESET#,</text>
<text x="60.4" y="265.6">10=GND.</text>
<text x="64.2" y="269.6">8=GND.</text>
<text x="69.2" y="265.6">Do</text>
<text x="71.9" y="269.6">Open</text>
<text x="72.5" y="265.6">not</text>
<text x="76.3" y="265.6">drive</text>
<text x="77.3" y="269.6">JP2</text>
<text x="81.5" y="269.6">for</text>
<text x="81.6" y="265.6">power/reference</text>
<text x="85" y="269.6">external</text>
<text x="93.1" y="269.6">RX</text>
<text x="96.4" y="269.6">source.</text>
<text x="96.9" y="265.6">pins.</text>
<text x="20" y="273.6">U8</text>
<text x="23.4" y="273.6">outputs</text>
<text x="30.9" y="273.6">disabled</text>
<text x="39.2" y="273.6">while</text>
<text x="44.7" y="273.6">RESET#</text>
<text x="52.2" y="273.6">is</text>
<text x="54.8" y="273.6">low.</text>
<text x="59.3" y="273.6">J7</text>
<text x="62.3" y="273.6">is</text>
<text x="64.9" y="273.6">memory</text>
<text x="72.7" y="273.6">bus:</text>
<text x="77.4" y="273.6">probing</text>
<text x="84.9" y="273.6">only</text>
<text x="89.6" y="273.6">in</text>
<text x="92.3" y="273.6">v1.0.</text>
</g>
<g font-size="1.4" fill="#006464">
<text x="249.1" y="35.4">P1</text>
<text x="249.2" y="33.3">J2</text>
<text x="329.1" y="35.4">P4</text>
<text x="329.2" y="33.3">J3</text>
<text x="68.7" y="52.3">U8</text>
<text x="153.8" y="52.3">Q1</text>
<text x="65.5" y="54.4">74AHCT125</text>
<text x="150.9" y="54.4">MMBT3904</text>
<text x="249.1" y="76">P5</text>
<text x="249.2" y="73.9">J4</text>
<text x="327.3" y="76">ANALOG</text>
<text x="329.2" y="73.9">J5</text>
<text x="153.4" y="85.4">R11</text>
<text x="153.5" y="87.5">47k</text>
<text x="68.3" y="100.6">C20</text>
<text x="67.8" y="102.7">100n</text>
<text x="153.4" y="105.7">R12</text>
<text x="153.5" y="107.8">10k</text>
<text x="246" y="117.9">P3</text>
<text x="248.9" y="117.9">/</text>
<text x="249.2" y="115.8">J6</text>
<text x="251" y="117.9">UART</text>
<text x="153.4" y="124.7">R13</text>
<text x="64.8" y="131.9">USB</text>
<text x="68.4" y="129.8">JP2</text>
<text x="68.8" y="131.9">RX</text>
<text x="71.8" y="131.9">LINK</text>
<text x="153" y="126.8">100k</text>
<text x="324.4" y="135.7">BUS</text>
<text x="328.4" y="135.7">RESERVED</text>
<text x="329.2" y="133.6">J7</text>
<text x="153" y="148.4">100k</text>
<text x="153.4" y="146.3">R15</text>
<text x="68.1" y="161.1">3.3k</text>
<text x="68.3" y="159">R14</text>
<text x="146.3" y="161.1">USER</text>
<text x="151.2" y="161.1">P4.0</text>
<text x="153.8" y="159">D3</text>
<text x="155.6" y="161.1">active</text>
<text x="161.1" y="161.1">LOW</text>
<text x="37.7" y="219.5">GND</text>
<text x="37.9" y="217.4">TP1</text>
<text x="101.9" y="219.5">+5V_USB</text>
<text x="103.9" y="217.4">TP2</text>
<text x="168.5" y="219.5">+5V</text>
<text x="168.7" y="217.4">TP3</text>
<text x="231.7" y="219.5">RESET_N</text>
<text x="233.5" y="217.4">TP4</text>
<text x="368.1" y="217.4">TP5</text>
<text x="368.2" y="219.5">ALE</text>
<text x="36.4" y="237.3">PSEN_N</text>
<text x="37.9" y="235.2">TP6</text>
<text x="103.4" y="237.3">RD_N</text>
<text x="103.9" y="235.2">TP7</text>
<text x="168.1" y="237.3">WR_N</text>
<text x="168.7" y="235.2">TP8</text>
<text x="232.6" y="237.3">AVREF</text>
<text x="233.5" y="235.2">TP9</text>
<text x="367.5" y="237.3">OC_N</text>
<text x="367.6" y="235.2">TP10</text>
</g>
<g font-size="1.3" fill="#840000">
<text x="225.1" y="38.9">P1_0</text>
<text x="225.1" y="41.4">P1_1</text>
<text x="305.1" y="38.9">P4_0</text>
<text x="305.1" y="41.4">P4_1</text>
<text x="225.1" y="46.5">P1_3</text>
<text x="225.1" y="44">P1_2</text>
<text x="305.1" y="46.5">P4_3</text>
<text x="305.1" y="44">P4_2</text>
<text x="225.1" y="49">P1_4</text>
<text x="225.1" y="51.6">P1_5</text>
<text x="305.1" y="51.6">P4_5</text>
<text x="305.1" y="49">P4_4</text>
<text x="40.4" y="57.9">UART_OE_N</text>
<text x="125.5" y="59.2">UART_BASE</text>
<text x="225.1" y="54.1">P1_6</text>
<text x="225.1" y="56.7">P1_7</text>
<text x="225.6" y="59.2">+5V</text>
<text x="305.1" y="54.1">P4_6</text>
<text x="305.1" y="56.7">P4_7</text>
<text x="305.6" y="59.2">+5V</text>
<text x="38.6" y="63">UART_RX_BUF</text>
<text x="40.4" y="65.5">UART_OE_N</text>
<text x="44.3" y="60.5">FT_TX</text>
<text x="91.2" y="60.5">GND</text>
<text x="91.2" y="63">+5V_USB</text>
<text x="130.4" y="61.7">GND</text>
<text x="176.3" y="60.5">UART_OE_N</text>
<text x="225.6" y="61.7">GND</text>
<text x="305.6" y="61.7">GND</text>
<text x="44.1" y="70.6">FT_RX</text>
<text x="45.6" y="68.1">TXD</text>
<text x="91.2" y="68.1">GND</text>
<text x="91.2" y="70.6">+5V_USB</text>
<text x="45.3" y="73.2">GND</text>
<text x="91.2" y="73.2">+5V_USB</text>
<text x="225.1" y="79.5">P5_0</text>
<text x="225.1" y="82.1">P5_1</text>
<text x="305.8" y="79.5">AN0</text>
<text x="305.8" y="82.1">AN1</text>
<text x="225.1" y="84.6">P5_2</text>
<text x="225.1" y="89.7">P5_4</text>
<text x="225.1" y="87.1">P5_3</text>
<text x="305.8" y="84.6">AN2</text>
<text x="305.8" y="87.1">AN3</text>
<text x="305.8" y="89.7">AN4</text>
<text x="136.2" y="90.9">RESET_N</text>
<text x="167.4" y="90.9">UART_BASE</text>
<text x="225.1" y="92.2">P5_5</text>
<text x="225.1" y="94.8">P5_6</text>
<text x="305.8" y="92.2">AN5</text>
<text x="305.8" y="94.8">AN6</text>
<text x="225.1" y="97.3">P5_7</text>
<text x="225.6" y="99.8">+5V</text>
<text x="304.3" y="99.8">AVREF</text>
<text x="305.8" y="97.3">AN7</text>
<text x="50.6" y="106.2">+5V_USB</text>
<text x="82.3" y="106.2">GND</text>
<text x="225.6" y="102.4">GND</text>
<text x="305.6" y="102.4">GND</text>
<text x="135.7" y="111.3">+5V_USB</text>
<text x="167.4" y="111.3">UART_OE_N</text>
<text x="225.7" y="121.4">RXD</text>
<text x="226" y="124">TXD</text>
<text x="134.4" y="130.3">UART_BASE</text>
<text x="167.4" y="130.3">GND</text>
<text x="219.5" y="126.5">P3_2_INT0_N</text>
<text x="219.5" y="129">P3_3_INT1_N</text>
<text x="222.7" y="131.6">P3_4_T0</text>
<text x="47.5" y="135.4">UART_RX_BUF</text>
<text x="82.3" y="135.4">RXD</text>
<text x="222.5" y="136.7">RESET_N</text>
<text x="222.7" y="134.1">P3_5_T1</text>
<text x="225.6" y="139.2">GND</text>
<text x="306.7" y="141.7">D1</text>
<text x="306.7" y="139.2">D0</text>
<text x="306.7" y="149.4">D4</text>
<text x="306.7" y="144.3">D2</text>
<text x="306.7" y="146.8">D3</text>
<text x="139.6" y="151.9">TXD</text>
<text x="167.4" y="151.9">GND</text>
<text x="306.7" y="151.9">D5</text>
<text x="306.7" y="154.4">D6</text>
<text x="306.7" y="157">D7</text>
<text x="306.8" y="159.5">A0</text>
<text x="54.2" y="164.6">+5V</text>
<text x="82.3" y="164.6">USER_LED_A</text>
<text x="138.7" y="164.6">P4_0</text>
<text x="167.4" y="164.6">USER_LED_A</text>
<text x="306.8" y="162.1">A1</text>
<text x="306.8" y="164.6">A2</text>
<text x="306.8" y="167.1">A3</text>
<text x="306.8" y="169.7">A4</text>
<text x="306.8" y="172.2">A5</text>
<text x="306.8" y="174.8">A6</text>
<text x="306.8" y="177.3">A7</text>
<text x="306.8" y="179.8">A8</text>
<text x="305.9" y="184.9">A10</text>
<text x="306.8" y="182.4">A9</text>
<text x="305.9" y="187.5">A11</text>
<text x="305.9" y="190">A12</text>
<text x="305.9" y="192.5">A13</text>
<text x="305.9" y="195.1">A14</text>
<text x="305.9" y="197.6">A15</text>
<text x="303.1" y="200.2">PSEN_N</text>
<text x="306.1" y="202.7">ALE</text>
<text x="304.8" y="207.8">WR_N</text>
<text x="304.9" y="205.2">RD_N</text>
<text x="305.6" y="210.3">+5V</text>
<text x="305.6" y="212.9">GND</text>
<text x="23.7" y="223">GND</text>
<text x="86.2" y="223">+5V_USB</text>
<text x="154.5" y="223">+5V</text>
<text x="216.2" y="223">RESET_N</text>
<text x="354.4" y="223">ALE</text>
<text x="21.2" y="240.8">PSEN_N</text>
<text x="89" y="240.8">RD_N</text>
<text x="153.7" y="240.8">WR_N</text>
<text x="217.9" y="240.8">AVREF</text>
<text x="353.1" y="240.8">OC_N</text>
</g>
<g font-size="1.3" fill="#a90000">
<text x="235.7" y="37.8">1</text>
<text x="235.7" y="40.4">2</text>
<text x="315.7" y="37.8">1</text>
<text x="315.7" y="40.4">2</text>
<text x="235.7" y="42.9">3</text>
<text x="235.7" y="45.5">4</text>
<text x="315.7" y="42.9">3</text>
<text x="315.7" y="45.5">4</text>
<text x="235.7" y="48">5</text>
<text x="235.7" y="50.5">6</text>
<text x="235.7" y="53.1">7</text>
<text x="315.7" y="48">5</text>
<text x="315.7" y="50.5">6</text>
<text x="315.7" y="53.1">7</text>
<text x="55.3" y="56.9">1</text>
<text x="55.3" y="59.4">2</text>
<text x="83.3" y="56.9">8</text>
<text x="83.3" y="59.4">9</text>
<text x="140.4" y="58.2">1</text>
<text x="168.3" y="59.4">3</text>
<text x="235.7" y="55.6">8</text>
<text x="235.7" y="58.2">9</text>
<text x="315.7" y="55.6">8</text>
<text x="315.7" y="58.2">9</text>
<text x="55.3" y="62">3</text>
<text x="55.3" y="64.5">4</text>
<text x="82.8" y="62">10</text>
<text x="82.8" y="64.5">11</text>
<text x="140.4" y="60.7">2</text>
<text x="235.2" y="60.7">10</text>
<text x="315.2" y="60.7">10</text>
<text x="55.3" y="67.1">5</text>
<text x="55.3" y="69.6">6</text>
<text x="82.8" y="67.1">12</text>
<text x="82.8" y="69.6">13</text>
<text x="55.3" y="72.1">7</text>
<text x="82.8" y="72.1">14</text>
<text x="235.7" y="78.5">1</text>
<text x="235.7" y="81">2</text>
<text x="235.7" y="83.6">3</text>
<text x="315.7" y="78.5">1</text>
<text x="315.7" y="81">2</text>
<text x="315.7" y="83.6">3</text>
<text x="149.3" y="89.9">1</text>
<text x="159.5" y="89.9">2</text>
<text x="235.7" y="86.1">4</text>
<text x="235.7" y="88.6">5</text>
<text x="315.7" y="86.1">4</text>
<text x="315.7" y="88.6">5</text>
<text x="235.7" y="91.2">6</text>
<text x="235.7" y="93.7">7</text>
<text x="315.7" y="91.2">6</text>
<text x="315.7" y="93.7">7</text>
<text x="235.2" y="101.3">10</text>
<text x="235.7" y="96.3">8</text>
<text x="235.7" y="98.8">9</text>
<text x="315.2" y="101.3">10</text>
<text x="315.7" y="96.3">8</text>
<text x="315.7" y="98.8">9</text>
<text x="64.2" y="105.2">1</text>
<text x="74.4" y="105.2">2</text>
<text x="149.3" y="110.2">1</text>
<text x="159.5" y="110.2">2</text>
<text x="235.7" y="120.4">1</text>
<text x="235.7" y="122.9">2</text>
<text x="235.7" y="125.5">3</text>
<text x="149.3" y="129.3">1</text>
<text x="159.5" y="129.3">2</text>
<text x="235.7" y="128">4</text>
<text x="235.7" y="130.6">5</text>
<text x="64.2" y="134.4">1</text>
<text x="74.4" y="134.4">2</text>
<text x="235.7" y="133.1">6</text>
<text x="235.7" y="135.6">7</text>
<text x="235.7" y="138.2">8</text>
<text x="315.7" y="138.2">1</text>
<text x="315.7" y="140.7">2</text>
<text x="315.7" y="143.3">3</text>
<text x="315.7" y="145.8">4</text>
<text x="315.7" y="148.3">5</text>
<text x="149.3" y="150.9">1</text>
<text x="159.5" y="150.9">2</text>
<text x="315.7" y="150.9">6</text>
<text x="315.7" y="153.4">7</text>
<text x="315.7" y="156">8</text>
<text x="315.2" y="161">10</text>
<text x="315.7" y="158.5">9</text>
<text x="64.2" y="163.6">1</text>
<text x="74.4" y="163.6">2</text>
<text x="149.3" y="163.6">1</text>
<text x="159.5" y="163.6">2</text>
<text x="315.2" y="163.6">11</text>
<text x="315.2" y="166.1">12</text>
<text x="315.2" y="168.7">13</text>
<text x="315.2" y="171.2">14</text>
<text x="315.2" y="173.7">15</text>
<text x="315.2" y="176.3">16</text>
<text x="315.2" y="178.8">17</text>
<text x="315.2" y="181.4">18</text>
<text x="315.2" y="183.9">19</text>
<text x="315.2" y="186.4">20</text>
<text x="315.2" y="189">21</text>
<text x="315.2" y="191.5">22</text>
<text x="315.2" y="194.1">23</text>
<text x="315.2" y="196.6">24</text>
<text x="315.2" y="199.1">25</text>
<text x="315.2" y="201.7">26</text>
<text x="315.2" y="204.2">27</text>
<text x="315.2" y="206.8">28</text>
<text x="315.2" y="209.3">29</text>
<text x="315.2" y="211.8">30</text>
<text x="33.7" y="222">1</text>
<text x="99.8" y="222">1</text>
<text x="164.5" y="222">1</text>
<text x="229.3" y="222">1</text>
<text x="363.9" y="222">1</text>
<text x="33.7" y="239.8">1</text>
<text x="99.8" y="239.8">1</text>
<text x="164.5" y="239.8">1</text>
<text x="229.3" y="239.8">1</text>
<text x="363.9" y="239.8">1</text>
</g>
<g font-size="1.3" fill="#006464">
<text x="238.1" y="38.8">P1_0</text>
<text x="238.1" y="41.3">P1_1</text>
<text x="318.1" y="38.8">P4_0</text>
<text x="318.1" y="41.3">P4_1</text>
<text x="238.1" y="43.9">P1_2</text>
<text x="238.1" y="46.4">P1_3</text>
<text x="318.1" y="43.9">P4_2</text>
<text x="318.1" y="46.4">P4_3</text>
<text x="238.1" y="49">P1_4</text>
<text x="238.1" y="51.5">P1_5</text>
<text x="318.1" y="49">P4_4</text>
<text x="318.1" y="51.5">P4_5</text>
<text x="57.8" y="57.9">1OE_N</text>
<text x="79.9" y="57.9">3Y</text>
<text x="142.9" y="59.1">B</text>
<text x="238.1" y="54">P1_6</text>
<text x="238.1" y="56.6">P1_7</text>
<text x="238.1" y="59.1">+5V</text>
<text x="318.1" y="54">P4_6</text>
<text x="318.1" y="56.6">P4_7</text>
<text x="318.1" y="59.1">+5V</text>
<text x="57.8" y="60.4">1A</text>
<text x="57.8" y="62.9">1Y</text>
<text x="57.8" y="65.5">2OE_N</text>
<text x="77.2" y="62.9">3OE_N</text>
<text x="79.9" y="60.4">3A</text>
<text x="79.9" y="65.5">4Y</text>
<text x="142.9" y="61.7">E</text>
<text x="165.8" y="60.4">C</text>
<text x="238.1" y="61.7">GND</text>
<text x="318.1" y="61.7">GND</text>
<text x="57.8" y="68">2A</text>
<text x="57.8" y="70.6">2Y</text>
<text x="77.2" y="70.6">4OE_N</text>
<text x="79.9" y="68">4A</text>
<text x="57.8" y="73.1">GND</text>
<text x="78.9" y="73.1">VCC</text>
<text x="238.1" y="79.4">P5_0</text>
<text x="238.1" y="82">P5_1</text>
<text x="318.1" y="79.4">AN0</text>
<text x="318.1" y="82">AN1</text>
<text x="238.1" y="84.5">P5_2</text>
<text x="238.1" y="87.1">P5_3</text>
<text x="238.1" y="89.6">P5_4</text>
<text x="318.1" y="84.5">AN2</text>
<text x="318.1" y="87.1">AN3</text>
<text x="318.1" y="89.6">AN4</text>
<text x="238.1" y="92.1">P5_5</text>
<text x="238.1" y="94.7">P5_6</text>
<text x="318.1" y="92.1">AN5</text>
<text x="318.1" y="94.7">AN6</text>
<text x="238.1" y="97.2">P5_7</text>
<text x="238.1" y="99.8">+5V</text>
<text x="318.1" y="97.2">AN7</text>
<text x="318.1" y="99.8">AVREF</text>
<text x="238.1" y="102.3">GND</text>
<text x="318.1" y="102.3">GND</text>
<text x="238.1" y="121.4">RXD</text>
<text x="238.1" y="123.9">TXD</text>
<text x="238.1" y="126.4">P3_2_INT0_N</text>
<text x="238.1" y="129">P3_3_INT1_N</text>
<text x="238.1" y="131.5">P3_4_T0</text>
<text x="238.1" y="134.1">P3_5_T1</text>
<text x="238.1" y="136.6">RESET_N</text>
<text x="238.1" y="139.1">GND</text>
<text x="318.1" y="139.1">D0</text>
<text x="318.1" y="141.7">D1</text>
<text x="318.1" y="144.2">D2</text>
<text x="318.1" y="146.8">D3</text>
<text x="318.1" y="149.3">D4</text>
<text x="318.1" y="151.8">D5</text>
<text x="318.1" y="154.4">D6</text>
<text x="318.1" y="156.9">D7</text>
<text x="318.1" y="159.5">A0</text>
<text x="318.1" y="162">A1</text>
<text x="318.1" y="164.5">A2</text>
<text x="318.1" y="167.1">A3</text>
<text x="318.1" y="169.6">A4</text>
<text x="318.1" y="172.2">A5</text>
<text x="318.1" y="174.7">A6</text>
<text x="318.1" y="177.2">A7</text>
<text x="318.1" y="179.8">A8</text>
<text x="318.1" y="182.3">A9</text>
<text x="318.1" y="184.9">A10</text>
<text x="318.1" y="187.4">A11</text>
<text x="318.1" y="189.9">A12</text>
<text x="318.1" y="192.5">A13</text>
<text x="318.1" y="195">A14</text>
<text x="318.1" y="197.6">A15</text>
<text x="318.1" y="200.1">PSEN_N</text>
<text x="318.1" y="202.6">ALE</text>
<text x="318.1" y="205.2">RD_N</text>
<text x="318.1" y="207.7">WR_N</text>
<text x="318.1" y="210.3">+5V</text>
<text x="318.1" y="212.8">GND</text>
</g>
</svg>
